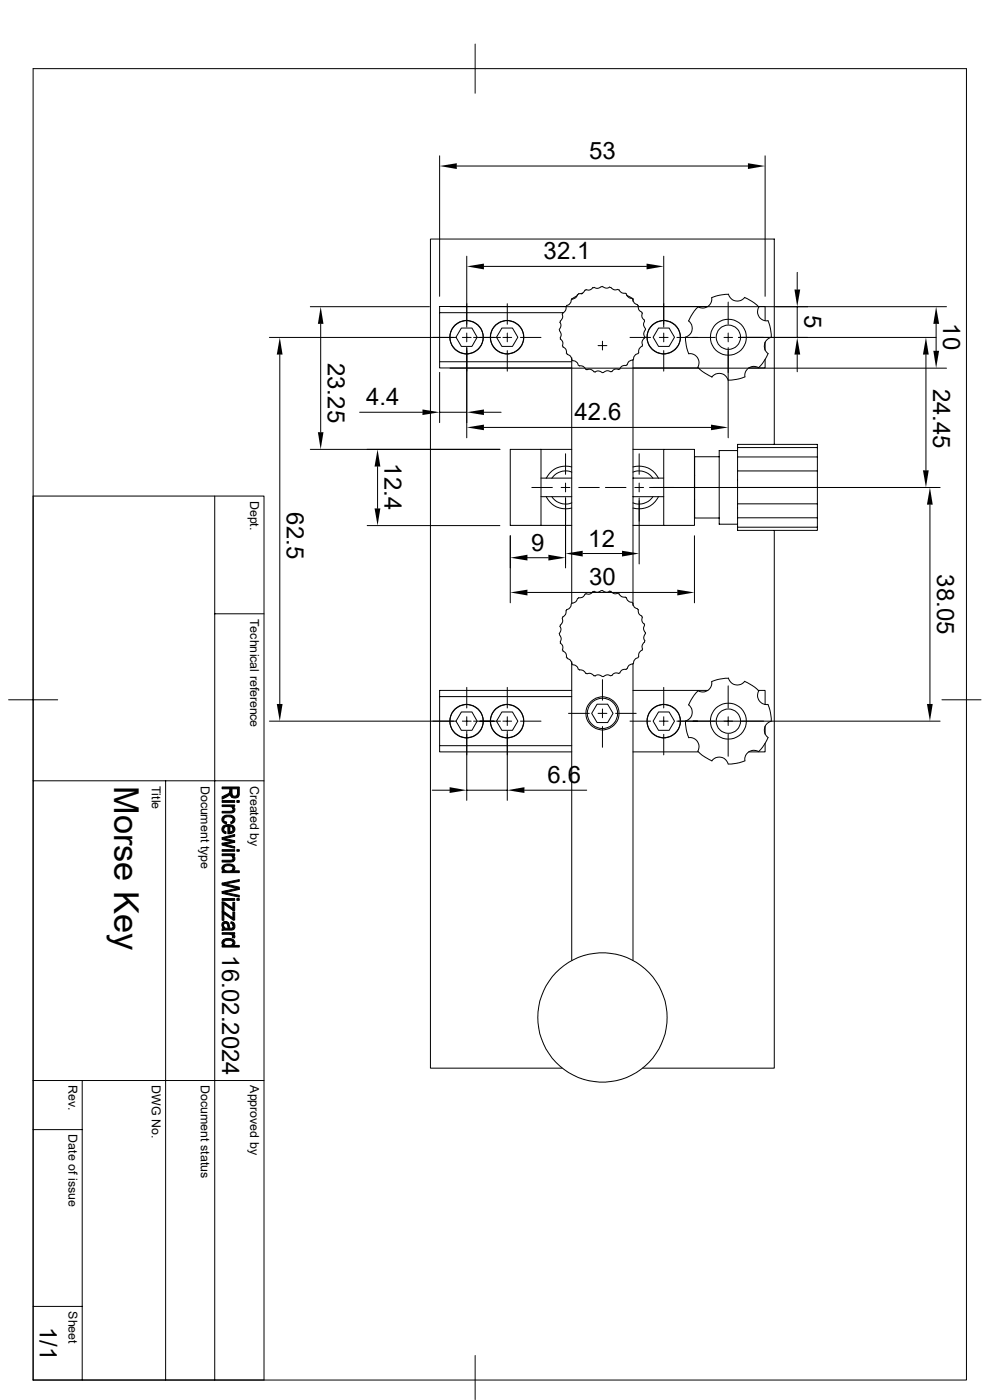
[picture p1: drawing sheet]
<svg xmlns="http://www.w3.org/2000/svg" width="210mm" height="297mm" viewBox="0 0 210 297" stroke-linecap="round" stroke-linejoin="round" font-family="sans-serif">
<g fill="none" stroke="#000" stroke-width=".21">
<path d="M7 14.6h198v278.2h-198zM100.8 9.4v10.4M93.3 33.1v29.8M96.9 35.2h61.8M162.3 33.1v29.8M99 54.4v15M102.7 56.5h34.5M140.8 54.4v15M169.1 57.8v3.6M57.1 71.6h39.7M59.4 75.2v74.2M65.8 65.1h25.3"/>
<path d="M68 68.7v23M93.3 79v10.7M93.3 66.3v10.5h28M93.3 66.3h26.2M93.3 76.8v1.3h28M95.5 65.1h105.3M95.5 78.1h105.3M97.9 69.6h2.2l1.1 1.9-1.1 2h-2.2l-1.2-2zM98.1 71.6h1.8M99 73.7v19.2M99 70.7v1.8M100.5 71.6h5.7"/>
<path d="M106.5 69.6h2.2l1.2 1.9-1.2 2h-2.2l-1.2-2zM106.7 71.6h1.8M107.6 64.4v4.4M107.6 70.7v1.8M107.6 74.4v4.3M110.4 71.6h4.4M118.7 70.1l.3 .8-.2 .8M118.7 69.9v.2M118.7 68.4a1.08 1.08 0 0 1-.1 1.5M118.8 71.9l.6 .7-.1 .8M118.9 71.7v.2M118.9 68.2l-.1 .2"/>
<path d="M119.3 66.6v.8l-.5 .7M119.4 73.4l.1 .2M119.4 66.5l-.1 .1M119.4 73.6l.7 .5v.9M120.1 65.1l-.1 .8-.7 .5M120.1 65h-26.8v1.3M120.2 75l.2 .1M120.2 64.9l-.1 .2M120.3 75.2l.7 .4 .3 .8M121.2 63.6l-.1 .6-.4 .4-.5 .2M121.3 75.9v52.1M121.4 76.4l.1 .1"/>
<path d="M121.4 63.5l-.2 .1M121.5 76.5l.5 .1 .5 .4 .2 .5M122.5 62.4l-.4 .8-.8 .2M122.5 62.7l-1.2 .8M122.8 77.5l.1 .1M122.8 62.4l-.2 .1M122.9 77.6l.8 .1 .5 .7M123.6 62.2l-.3 .2M124.3 78.4h.2M124.3 61.5l-.7 .7-.9 .1M124.5 78.4h.8l.9 .5M125.8 61l-.7 .5-.8-.1"/>
<path d="M126 61h-.2M126.2 79a1.08 1.08 0 0 1 1.6 .1M126.9 73.3h1.8M127.6 60.8l-.8 .4-.8-.2M127.6 60.8h.2M127.8 72.4v1.9M127.8 60.7l.5 .3a.93 .93 0 0 0 1-.1M129.4 61h.2M129.6 61l.7 .5 .8-.1M129.8 78.8h-.1a1.58 1.58 0 0 0-1.8 .2h-.1M131.1 61.5h.2M131.3 61.5l.6 .6 .8 .1"/>
<path d="M132.7 62.3l.1 .1M132.9 62.3l.2 .6 .4 .3 .6 .1M132.9 62.7l1.4 .7M133 77.4l-.2 .2h-.8l-.7 .8-.9-.1-.6 .6M133.6 71.6h4.4M134.1 63.4l.1 .1M134.2 76.4l-.8 .3-.3 .7M134.3 63.4v.5M134.3 76.3v52.1M134.3 63.5l.2 .8 .8 .3M134.3 78.1h13.8M134.4 76.2l-.2 .2"/>
<path d="M135.3 64.7l.1 .2M135.3 65h14.9M135.4 64.9l.1 .8 .6 .5M135.5 74.8l-1 .8-.1 .6M136.1 66.3l.1 .2M136.2 73.4l-.6 .6-.1 .8M136.3 73.2l-.1 .2M136.3 66.4l-.1 .9 .5 .6M136.7 67.9l-.2 1.1 .4 .7M136.8 71.5l-.6 .9 .1 .8M136.9 69.7v.2M136.9 69.9l-.2 .5a.93 .93 0 0 0 .1 1.1"/>
<path d="M139.7 69.6h2.2l1.2 1.9-1.2 2h-2.2l-1.1-2zM139.9 71.6h1.8M140.8 70.7v1.8M140.8 74.4v4.3M143.6 71.6h8.1M145.4 71.5l.2 1.8 .5 1.7M146 75.1a1.92 1.92 0 0 1 2 .8 1.92 1.92 0 0 1 0 2.1M146.1 68.1a1.96 1.96 0 0 1 .7 1.9 1.96 1.96 0 0 1-1.4 1.5M148.1 78l.9 .8 2 1.2M148.1 65.1l-.8 .9-1.2 2.1M151 63.1a1.92 1.92 0 0 1-.9 1.9 1.92 1.92 0 0 1-2.1 .1M153.6 71.6h1.8"/>
<path d="M154.5 64.1v4.7M154.5 70.7v1.8M154.5 73.7v19.2M156.7 71.6h41.9M158 80l-1.7 .5-1.8 .1M158 63.1l2.1 1.2 .9 .8M158 63.1a1.97 1.97 0 0 1-1.9 .7 1.97 1.97 0 0 1-1.6-1.4l-1.8 .2-1.7 .5M160.9 65h1.4v3M161 78a1.92 1.92 0 0 0-2.1 0 1.92 1.92 0 0 0-.9 2M161 65.1a1.92 1.92 0 0 0 0 2.1 1.92 1.92 0 0 0 1.9 .8M162.3 76.2v1.9h-3.5M162.3 72.6v1.7"/>
<path d="M162.9 68.1l.5 1.7 .2 1.7a1.96 1.96 0 0 0-1.4 1.6 1.96 1.96 0 0 0 .7 1.9l-1.1 2.1-.8 .9M169.1 65.1v6.5M169.1 75.2v3.7M196.4 75.2v24.6M198.6 68.7v5.7M65.8 95.3h40.2M76.3 87.5h13.3M80.1 99v8.9M93.3 87.5h5.7M102.7 87.5h3.6M102.7 90.7h48.1M114.8 95.3v16.2h-6.6v-16.2h13.1"/>
<path d="M120 96.3v4.3M121.3 99.1a4.6 4.6 0 0 0-5.4 2.4M134.3 99.1a4.6 4.6 0 0 1 5.4 2.4M134.3 95.3h6.5M135.6 96.3v4.3M140.8 95.3h6.5v16.2h-6.5zM151 80a1.96 1.96 0 0 1 2-.8 1.96 1.96 0 0 1 1.5 1.5M152.6 96.9h-5.2v13h5.2M156.5 95v1.9M156.5 95v-.7h16.9v.7M156.5 99.9v7M156.5 96.9v3"/>
<path d="M156.5 95.6h-3.9v15.6h3.9M156.5 99.9h16.9M156.5 96.9h16.9M156.5 95h16.9M164.3 94.3v-43.6h-73v175.9h27.9M173.4 99.9v7M173.4 96.9v3M173.4 95v1.9M7 105.2h49v187.6h-49M45.6 105.2v187.6M77.9 111.5h28.1M108.2 113.7v14.2"/>
<path d="M111.9 118.3h4.4M112.8 103.4h4.4M114.8 101.4h6.5M114.8 105.4h6.5M114.8 111.5h6.5M115.9 105.4a4.6 4.6 0 0 0 5.4 2.4M117.1 105.4a3.5 3.5 0 0 0 4.2 1.3M119 103.4h1.9M120 102.5v1.9M120 105.6v14.9M121.3 100.2a3.5 3.5 0 0 0-4.2 1.3M122.8 103.4h4.3"/>
<path d="M123.6 117.4h8.4M128.4 103.4h4.4M134.3 101.4h6.5M134.3 105.4h6.5M134.3 111.5h6.5M134.3 100.2a3.5 3.5 0 0 1 4.2 1.3M134.7 103.4h1.8M135.6 105.6v14M135.6 102.5v1.9M137.8 103.4h61.6M138.5 105.4a3.5 3.5 0 0 1-4.2 1.3M139.7 105.4a4.6 4.6 0 0 1-5.4 2.4"/>
<path d="M147.3 100.8h.1M147.3 106h.1M147.3 113.7v14.2M156.5 106.9v3M156.5 109.9v1.9M156.5 111.8h16.9v.7h-16.9zM156.5 109.9h16.9M156.5 106.9h16.9M164.3 112.5v114.1h-27.9M173.4 109.9v1.9M173.4 106.9v3M197.3 107.1v42.3"/>
<path d="M45.6 130.2h10.4M111.9 125.7h31.8M118.7 134.7l.3 .7-.2 .8 .1 .2M118.7 134.4v.2M118.7 132.9a1.08 1.08 0 0 1-.1 1.5M118.8 136.4l.6 .7-.1 .8M119.3 131.1v.9l-.5 .8M119.4 137.9l.1 .2M119.4 130.9l-.1 .2M119.4 138.1l.7 .5v.9M120.1 129.5l-.1 .8-.7 .6M120.2 139.4l.2 .2"/>
<path d="M120.2 129.4l-.1 .1M120.3 139.7l.7 .4 .3 .8M121.2 128.1l-.1 .6-.4 .4-.5 .2M121.4 128l-.2 .1M122.5 127l-.4 .7-.8 .2M122.8 126.8l-.2 .2M124.3 126l-.7 .7-.9 .1M125.8 125.5l-.7 .5-.8-.1M126 125.5h-.2M127.6 125.3l-.8 .3-.8-.2M127.6 125.3h.2M127.8 125.3l.5 .3a.93 .93 0 0 0 1-.2"/>
<path d="M129.4 125.4l.2 .1M129.6 125.4l.7 .5h.8M131.1 125.9l.2 .1M131.3 125.9l.6 .7 .8 .1M132.7 126.7l.1 .1M132.9 126.8l.2 .5 .4 .4 .6 .1M134.1 127.8l.1 .2M134.3 128l.2 .8 .8 .4M135.3 129.2l.1 .2M135.4 139.5a1.54 1.54 0 0 0-1.2 1.4l-.8 .2-.3 .8M135.4 129.3l.1 .9 .6 .5M135.5 139.3l-.1 .1"/>
<path d="M136.1 130.7l.2 .2-.1 .9 .5 .6M136.2 137.9l-.6 .6-.1 .8M136.3 137.7l-.1 .2M136.7 132.4v.2M136.7 136.2l-.5 .7 .1 .8M136.7 132.7l-.2 .8 .4 .9M136.8 136l-.1 .2M136.9 134.4l-.2 .5a.93 .93 0 0 0 .1 1M1.8 148.5h10.4M57.1 153h39.7M93.3 147.8v10.4h28M93.3 147.8h28"/>
<path d="M93.3 158.2v1.3h28M97.9 151h2.2l1.1 2-1.1 1.9h-2.2l-1.2-1.9zM98.1 153h1.8M99 145.8v4.4M99 152.1v1.8M99 155.2v14.6M100.5 153h5.7M106.5 151h2.2l1.2 2-1.2 1.9h-2.2l-1.2-1.9zM106.7 153h1.8M107.6 145.8v4.4M107.6 152.1v1.8M107.6 155.2v14.6"/>
<path d="M110.4 153h4.4M120.6 151.3h4.4M121.3 140.4v63.4M121.3 146.5h-28v1.3M121.4 140.8l.1 .2M121.5 141.1h.5l.5 .4 .2 .5M122.8 142l.1 .1M122.9 142.2h.8l.5 .7M124.3 142.8l.2 .1M124.5 143l.8-.1 .7 .5M126 143.3l1-.1 .8 .4M126.7 149.4h2.2l1.1 1.9-1.1 2h-2.2l-1.2-2z"/>
<path d="M126.9 151.3h1.8M127.8 144.2v4.3M127.8 150.4v1.9M127.8 154.1v4.4M127.8 143.5h.2M129.5 143.4l-.8-.2-.7 .4M129.8 143.3h-.2M130.6 151.3h4.4M131.3 142.9l-.9-.1-.6 .5M132.8 142l-.8 .1-.7 .7M133 141.9l-.2 .1M133.6 153h4.4"/>
<path d="M134.3 140.8v63M134.3 159.5h13.8M134.3 146.5h15.9M139.7 151h2.2l1.2 2-1.2 1.9h-2.2l-1.1-1.9zM139.9 153h1.8M140.8 145.8v4.4M140.8 152.1v1.8M140.8 155.8v4.3M145.4 153l.2 1.8 .5 1.7M146 156.5a1.92 1.92 0 0 1 2 .8 1.92 1.92 0 0 1 0 2.1M146.1 149.5a1.96 1.96 0 0 1 .7 2 1.96 1.96 0 0 1-1.4 1.5M148.1 159.4l.9 .8 2 1.2"/>
<path d="M148.1 146.6l-.8 .8-1.2 2.1M151 144.6a1.92 1.92 0 0 1-.9 1.9 1.92 1.92 0 0 1-2.1 0M154.5 145.5v4.7M154.5 152.1v1.8M154.5 155.8v4.6M154.5 143.9l-1.8 .2-1.7 .5M154.5 143.8a1.96 1.96 0 0 0 1.5 1.5 1.96 1.96 0 0 0 2-.8M158 144.6l2.1 1.2 .9 .8M160.9 146.5h1.4v3M161 159.5a1.92 1.92 0 0 0-2.1 0 1.92 1.92 0 0 0-.9 1.9M161 146.5a1.92 1.92 0 0 0 0 2.1 1.92 1.92 0 0 0 1.9 .8M162.3 157.7v1.8h-3.5"/>
<path d="M162.3 154.1v1.6M162.9 149.5l.5 1.7 .2 1.8a1.96 1.96 0 0 0-1.4 1.5 1.96 1.96 0 0 0 .7 2l-1.1 2-.8 .9M199.4 153h-55.8M199.8 148.5h8.3M7 165.7h49M35.1 165.7v127.1M91.7 167.6h3.7M99 167.6h8.6M111.3 167.6h13.2M151 161.4a1.96 1.96 0 0 1 2-.7 1.96 1.96 0 0 1 1.5 1.4M158 161.4l-1.7 .5-1.8 .2M7 239.6h10.4"/>
<path d="M7 229.2h49M17.4 229.2v63.6M7 277.2h10.4M100.8 287.6v9.3"/>
<circle cx="99" cy="71.5" r="3.6"/>
<circle cx="99" cy="71.5" r="3.5"/>
<circle cx="107.6" cy="71.5" r="3.6"/>
<circle cx="107.6" cy="71.5" r="3.5"/>
<circle cx="140.8" cy="71.5" r="3.6"/>
<circle cx="140.8" cy="71.5" r="3.5"/>
<circle cx="154.5" cy="71.6" r="3.8"/>
<circle cx="154.5" cy="71.6" r="2.58"/>
<circle cx="99" cy="153" r="3.6"/>
<circle cx="99" cy="153" r="3.5"/>
<circle cx="107.6" cy="153" r="3.6"/>
<circle cx="107.6" cy="153" r="3.5"/>
<circle cx="127.8" cy="151.3" r="3.2"/>
<circle cx="127.8" cy="151.3" r="3.5"/>
<circle cx="140.8" cy="153" r="3.6"/>
<circle cx="140.8" cy="153" r="3.5"/>
<circle cx="154.5" cy="153" r="3.8"/>
<circle cx="154.5" cy="153" r="2.58"/>
<circle cx="127.8" cy="215.9" r="13.7"/>
</g>
<g fill="#000" stroke="#000" stroke-width=".21">
<path d="M47.3 175.3l.2 .8 .5 .4-.1 .4a.94 .94 0 0 1-.8-.6 .94 .94 0 0 1 .2-1z" fill-rule="evenodd"/>
<path d="M47.3 173.3l.1-.1 .1 .9 .6 .3-.1 .4a.89 .89 0 0 1-.8-.5 .89 .89 0 0 1 .1-1z" fill-rule="evenodd"/>
<path d="M47.1 169l.8-.3a1.04 1.04 0 0 0 .9-.9v.7l-.2 .3-1.5 .7z" fill-rule="evenodd"/>
<path d="M47.4 175.2a1.89 1.89 0 0 1 2 0v.7l-.1-.4-.6-.2v1.6h-.4v-1.6l-.5 .1-.3 .5z" fill-rule="evenodd"/>
<path d="M49.4 171.1v.6z" fill-rule="evenodd"/>
<path d="M48.9 174.4l.3-.1 .2-.4 .1 .6-.5 .2z" fill-rule="evenodd"/>
<path d="M47.1 170.8h2.7v.3h-.4v.3l-.6-.3h-1.7z" fill-rule="evenodd"/>
<path d="M47.1 177.7l2.7 .7v.3l-2.7-.6z" fill-rule="evenodd"/>
<path d="M47.1 169.8h2.7v.4h-2.7z" fill-rule="evenodd"/>
<path d="M47.1 177.7l2.7-.7v.4l-2.1 .5z" fill-rule="evenodd"/>
<path d="M47.1 178.9l2-.4 .7 .2-2 .4z" fill-rule="evenodd"/>
<path d="M47.1 178.9l2.7 .7v.4l-2.7-.7z" fill-rule="evenodd"/>
<path d="M47.1 172.1h2l.3-.3 .1-.7a.77 .77 0 0 1 .3 1 .77 .77 0 0 1-1 .4h-1.7z" fill-rule="evenodd"/>
<path d="M47.4 173.2a1.69 1.69 0 0 1 2.4 .5v.5l-.3 .3-.1-.6a1.09 1.09 0 0 0-1.7-.5l-.2 .5z" fill-rule="evenodd"/>
<path d="M48.7 175.3v1.2h.2l.5-.4v-.9a.93 .93 0 0 1 .3 1.2 .93 .93 0 0 1-1 .5z" fill-rule="evenodd"/>
<path d="M49.1 167.3v.9a.62 .62 0 0 0 .6 .7 .62 .62 0 0 0 .7-.6l.1 .8-.5 .2-.9-.2z" fill-rule="evenodd"/>
<path d="M50.2 169.8h.6v.4h-.6z" fill-rule="evenodd"/>
<path d="M47.1 167h3.7l-.1 1.9-.2 .2-.1-1.8h-1.3v1.8l-.3-.5v-1.3h-1.7z" fill-rule="evenodd"/>
<path d="M47.4 196.3l.1 .7z" fill-rule="evenodd"/>
<path d="M47.2 183.7l.3-.1v1.2l-.4-.4z" fill-rule="evenodd"/>
<path d="M47.1 191.3l.4 .5v1.4h-.4z" fill-rule="evenodd"/>
<path d="M47.1 193.4l.4 .4v1.4h-.4z" fill-rule="evenodd"/>
<path d="M47.2 195.7a.87 .87 0 0 1 1.3 .1v1.1h-.1a.77 .77 0 0 0-.6-1l-.4 .3v.7a.87 .87 0 0 1-.2-1.2z" fill-rule="evenodd"/>
<path d="M49.4 181.5v.6z" fill-rule="evenodd"/>
<path d="M47.1 191.3h.4l1.9 1.4 .1 .5-2-1.4z" fill-rule="evenodd"/>
<path d="M47.1 193.4h.4l1.9 1.3 .1 .5-2-1.4z" fill-rule="evenodd"/>
<path d="M49 195.5l.5 .2-.1 .7v-.3l-.5-.2z" fill-rule="evenodd"/>
<path d="M47.1 181.1h2.7v.4h-.4v.3l-.5-.3h-1.8z" fill-rule="evenodd"/>
<path d="M49.4 191.4h.4v1.8h-.3z" fill-rule="evenodd"/>
<path d="M49.4 193.5h.4v1.7h-.3z" fill-rule="evenodd"/>
<path d="M47.1 197.9h2.7v.3h-.4v.4l-.5-.4h-1.8z" fill-rule="evenodd"/>
<path d="M47.1 180.3h2.7v.3h-2.7z" fill-rule="evenodd"/>
<path d="M47.1 190.6h2.7v.4h-2.7z" fill-rule="evenodd"/>
<path d="M47.1 182.5h2l.3-.3 .1-.7a.77 .77 0 0 1 .2 1 .77 .77 0 0 1-.9 .4h-1.7z" fill-rule="evenodd"/>
<path d="M47.5 183.6a1.75 1.75 0 0 1 2.3 .4v.4l-.3 .3-.1-.5a1.2 1.2 0 0 0-1.9-.1z" fill-rule="evenodd"/>
<path d="M47.5 196.6l.3 .3h.7v-1.1l.2 .6a.4 .4 0 0 0 .4 .5 .4 .4 0 0 0 .3-.5l.1-.7a.88 .88 0 0 1 .3 1.1 .88 .88 0 0 1-.9 .5l-1.8 .1v-.3l.4-.1z" fill-rule="evenodd"/>
<path d="M49.4 198.2l.4 .3-.1 .5-.4-.1z" fill-rule="evenodd"/>
<path d="M47.5 199.3l.4-.2a1.32 1.32 0 0 1 1.9 1l-.3 .5-.1-.6a1.17 1.17 0 0 0-1.7-.4l-.2 .4z" fill-rule="evenodd"/>
<path d="M50.2 180.3h.6v.3h-.6z" fill-rule="evenodd"/>
<path d="M50.2 190.6h.6v.4h-.6z" fill-rule="evenodd"/>
<path d="M47.5 184.4a1.25 1.25 0 0 0 1.9-.2l.1 .5h1.3v.4h-3.7v-.3h.4z" fill-rule="evenodd"/>
<path d="M47.1 187.4l3.7-.8v.4l-3 .5z" fill-rule="evenodd"/>
<path d="M47.1 187.4l3.7 .8v.5l-.6-.3-3.1-.7z" fill-rule="evenodd"/>
<path d="M47.1 189.1l3.1-.6 .6 .2-3.2 .7z" fill-rule="evenodd"/>
<path d="M47.1 189.1l3.7 .8v.4l-3.7-.8z" fill-rule="evenodd"/>
<path d="M47.3 199.5l.2-.2v1.3a.67 .67 0 0 1-.2-1.1z" fill-rule="evenodd"/>
<path d="M47.5 200.2a1.38 1.38 0 0 0 1.9-.1l.1 .5h1.3v.3h-3.7v-.3h.4z" fill-rule="evenodd"/>
</g>
<g fill="#000">
<path d="M93.3 35.2l3.6-.6v1.3zM158.7 34.6l3.6 .6-3.6 .7zM99 56.5l3.7-.6v1.2zM137.2 55.9l3.6 .6-3.6 .6zM59.4 71.6l.5 3.6h-1.2zM68 65.1l.6 3.6h-1.2zM169.1 71.6l.7 3.6h-1.3zM168.5 61.4h1.3l-.7 3.7zM196.4 71.6l.6 3.6h-1.2zM198.6 65.1l.6 3.6h-1.2zM198 74.4h1.2l-.6 3.7zM67.4 91.7h1.2l-.6 3.6z"/>
<path d="M80.1 95.3l.6 3.7h-1.2zM89.6 86.9l3.7 .6-3.7 .6zM99 87.5l3.7-.6v1.2zM99 90.7l3.7-.6v1.2zM150.8 90.1l3.7 .6-3.7 .6zM195.8 99.8h1.2l-.6 3.6zM79.5 107.9h1.2l-.6 3.6zM108.2 118.3l3.7-.6v1.2zM116.3 117.7l3.7 .6-3.7 .6zM120 117.4l3.6-.6v1.3zM132 116.8l3.6 .6-3.6 .7zM197.3 103.4l.6 3.7h-1.3z"/>
<path d="M108.2 125.7l3.7-.6v1.2zM143.7 125.1l3.6 .6-3.6 .6zM58.7 149.4h1.2l-.5 3.6zM196.6 149.4h1.3l-.6 3.6zM95.4 167l3.6 .6-3.6 .6zM107.6 167.6l3.7-.6v1.2z"/>
</g>
<text font-size="7.3" x="24.2" y="166.7" transform="rotate(90 24.2 166.7)">Morse Key</text>
<g font-size="5.1">
<text x="125" y="33.7">53</text>
<text x="115.3" y="55">32.1</text>
<text x="170.6" y="66.9" transform="rotate(90 170.6 66.9)">5</text>
<text x="200.1" y="68.6" transform="rotate(90 200.1 68.6)">10</text>
<text x="69.6" y="76.9" transform="rotate(90 69.6 76.9)">23.25</text>
<text x="198" y="82.4" transform="rotate(90 198 82.4)">24.45</text>
<text x="77.7" y="86">4.4</text>
<text x="121.9" y="89.2">42.6</text>
<text x="81.5" y="98.3" transform="rotate(90 81.5 98.3)">12.4</text>
<text x="60.9" y="108.7" transform="rotate(90 60.9 108.7)">62.5</text>
<text x="112.7" y="116.8">9</text>
<text x="124.8" y="116">12</text>
<text x="125" y="124.2">30</text>
<text x="198.8" y="121.8" transform="rotate(90 198.8 121.8)">38.05</text>
<text x="116.2" y="166.1">6.6</text>
<text x="47.1" y="202.7" transform="rotate(90 47.1 202.7)">16.02.2024</text>
<text x="8.4" y="281.4" transform="rotate(90 8.4 281.4)">1/1</text>
</g>
<g font-size="2.6">
<text x="53.1" y="106.3" transform="rotate(90 53.1 106.3)">Dept.</text>
<text x="53.1" y="131.3" transform="rotate(90 53.1 131.3)">Technical reference</text>
<text x="32.2" y="166.7" transform="rotate(90 32.2 166.7)">Title</text>
<text x="42.6" y="166.7" transform="rotate(90 42.6 166.7)">Document type</text>
<text x="53.1" y="166.7" transform="rotate(90 53.1 166.7)">Created by</text>
<text x="14.5" y="230.2" transform="rotate(90 14.5 230.2)">Rev.</text>
<text x="32.2" y="230.2" transform="rotate(90 32.2 230.2)">DWG No.</text>
<text x="42.6" y="230.2" transform="rotate(90 42.6 230.2)">Document status</text>
<text x="53.1" y="230.2" transform="rotate(90 53.1 230.2)">Approved by</text>
<text x="14.5" y="240.7" transform="rotate(90 14.5 240.7)">Date of issue</text>
<text x="14.5" y="278.2" transform="rotate(90 14.5 278.2)">Sheet</text>
</g>
</svg>
